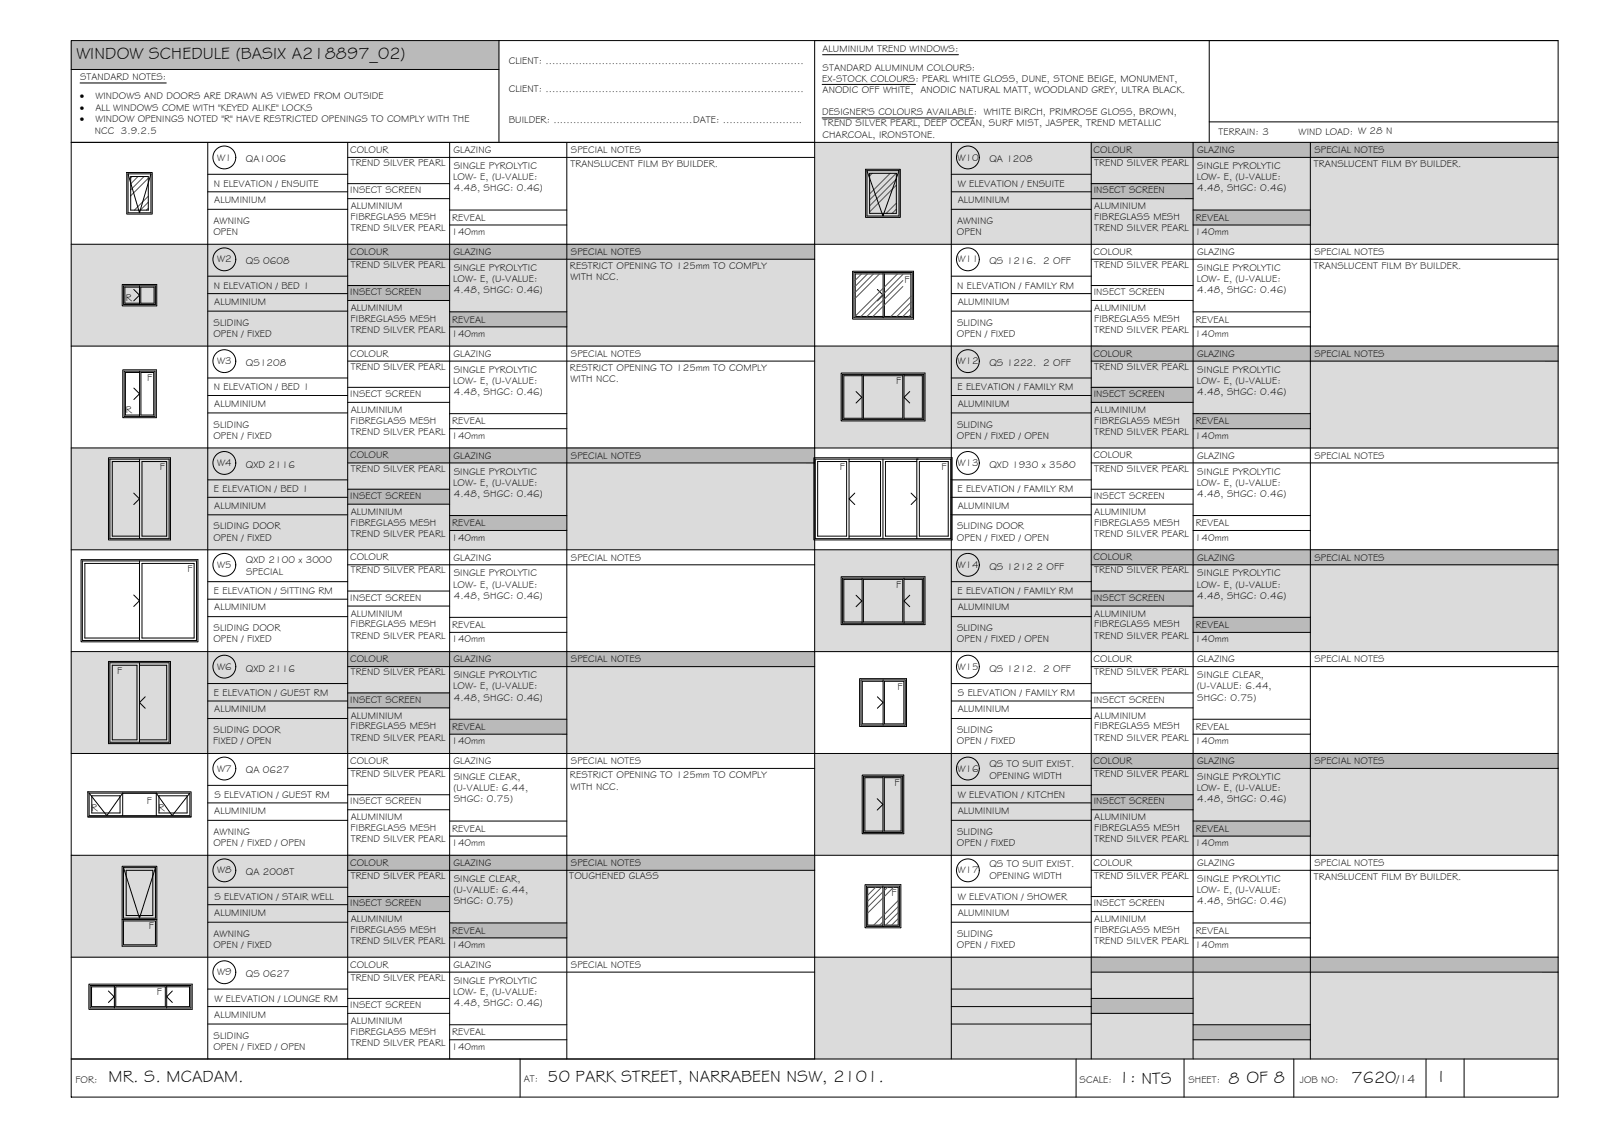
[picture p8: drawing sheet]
<svg xmlns="http://www.w3.org/2000/svg" width="420mm" height="297mm" viewBox="0 0 420 297" stroke-linecap="round" stroke-linejoin="round" font-family="sans-serif">
<!-- layer: WINDOW SCHEDULE HATCH -->
<g fill="#dbdbdb" stroke="#dbdbdb" stroke-width=".26">
<path d="M213.7 37.3l195 26.7v-26.7zM213.7 37.3l195 26.7h-195z"/>
<path d="M18.7 64l195 26.7v-26.7zM18.7 64l195 26.7h-195z"/>
<path d="M213.7 90.7l195 26.7v-26.7zM213.7 90.7l195 26.7h-195z"/>
<path d="M18.7 117.4l195 26.7v-26.7zM18.7 117.4l195 26.7h-195z"/>
<path d="M213.7 144.1l195 26.7v-26.7zM213.7 144.1l195 26.7h-195z"/>
<path d="M18.7 170.8l195 26.7v-26.7zM18.7 170.8l195 26.7h-195z"/>
<path d="M213.7 197.5l195 26.7v-26.7zM213.7 197.5l195 26.7h-195z"/>
<path d="M18.7 224.2l195 26.7v-26.7zM18.7 224.2l195 26.7h-195z"/>
<path d="M213.7 250.9l195 26.7v-26.7zM213.7 250.9l195 26.7h-195z"/>
</g>
<g fill="#bababa" stroke="#bababa" stroke-width=".26">
<path d="M18.7 10.6l112.2 7.6v-7.6zM18.7 10.6l112.2 7.6h-112.2z"/>
<path d="M286.2 37.3l122.5 4v-4zM286.2 37.3l122.5 4h-122.5z"/>
<path d="M286.2 48.1l26.7 4v-4zM286.2 48.1l26.7 4h-26.7z"/>
<path d="M312.9 55.1l30.8 3.9v-3.9zM312.9 55.1l30.8 3.9h-30.8z"/>
<path d="M91.2 64l122.5 4v-4zM91.2 64l122.5 4h-122.5z"/>
<path d="M91.2 74.9l26.7 3.9v-3.9zM91.2 74.9l26.7 3.9h-26.7z"/>
<path d="M117.9 81.8l30.8 3.9v-3.9zM117.9 81.8l30.8 3.9h-30.8z"/>
<path d="M286.2 90.7l122.5 4v-4zM286.2 90.7l122.5 4h-122.5z"/>
<path d="M286.2 101.6l26.7 3.9v-3.9zM286.2 101.6l26.7 3.9h-26.7z"/>
<path d="M312.9 108.5l30.8 3.9v-3.9zM312.9 108.5l30.8 3.9h-30.8z"/>
<path d="M91.2 117.4l122.5 4v-4zM91.2 117.4l122.5 4h-122.5z"/>
<path d="M91.2 128.3l26.7 3.9v-3.9zM91.2 128.3l26.7 3.9h-26.7z"/>
<path d="M117.9 135.2l30.8 3.9v-3.9zM117.9 135.2l30.8 3.9h-30.8z"/>
<path d="M286.2 144.1l122.5 4v-4zM286.2 144.1l122.5 4h-122.5z"/>
<path d="M286.2 155l26.7 3.9v-3.9zM286.2 155l26.7 3.9h-26.7z"/>
<path d="M312.9 161.9l30.8 3.9v-3.9zM312.9 161.9l30.8 3.9h-30.8z"/>
<path d="M91.2 170.8l122.5 4v-4zM91.2 170.8l122.5 4h-122.5z"/>
<path d="M91.2 181.6l26.7 4v-4zM91.2 181.6l26.7 4h-26.7z"/>
<path d="M117.9 188.6l30.8 3.9v-3.9zM117.9 188.6l30.8 3.9h-30.8z"/>
<path d="M286.2 197.5l122.5 4v-4zM286.2 197.5l122.5 4h-122.5z"/>
<path d="M286.2 208.4l26.7 3.9v-3.9zM286.2 208.4l26.7 3.9h-26.7z"/>
<path d="M312.9 215.3l30.8 3.9v-3.9zM312.9 215.3l30.8 3.9h-30.8z"/>
<path d="M91.2 224.2l122.5 4v-4zM91.2 224.2l122.5 4h-122.5z"/>
<path d="M91.2 235l26.7 4v-4zM91.2 235l26.7 4h-26.7z"/>
<path d="M117.9 242l30.8 3.9v-3.9zM117.9 242l30.8 3.9h-30.8z"/>
<path d="M286.2 250.9l122.5 4v-4zM286.2 250.9l122.5 4h-122.5z"/>
<path d="M286.2 261.8l26.7 3.9v-3.9zM286.2 261.8l26.7 3.9h-26.7z"/>
<path d="M312.9 268.7l30.8 3.9v-3.9zM312.9 268.7l30.8 3.9h-30.8z"/>
</g>
<!-- layer: BORDER -->
<g fill="none" stroke="#000" stroke-width=".26">
<path d="M18.7 10.6h390v277h-390zM18.7 18.2h112.2M130.9 10.6v26.7M317.1 10.6v26.7M408.7 10.6h-195v267M18.7 37.3h390M54.5 37.3v240.3M91.2 37.3v240.3M117.9 37.3v240.3M148.7 37.3v240.3M249.5 37.3v240.3M286.2 37.3v240.3"/>
<path d="M312.9 37.3v240.3M317.1 32h91.6M343.7 37.3v240.3M54.5 45.7h36.7M54.5 50.3h36.7M54.5 54.9h36.7M91.2 41.3h122.5M91.2 48.1h26.7M91.2 52.1h26.7M117.9 55.1h30.8M117.9 59h30.8M249.5 45.7h36.7"/>
<path d="M249.5 50.3h36.7M249.5 54.9h36.7M286.2 41.3h122.5M286.2 48.1h26.7M286.2 52.1h26.7M312.9 55.1h30.8M312.9 59h30.8M18.7 64h390M54.5 72.4h36.7M54.5 77h36.7M91.2 68h122.5M91.2 74.9h26.7"/>
<path d="M91.2 78.8h26.7M249.5 72.4h36.7M249.5 77h36.7M286.2 68h122.5M286.2 74.9h26.7M286.2 78.8h26.7M18.7 90.7h390M54.5 81.6h36.7M54.5 99.1h36.7M91.2 94.7h122.5M117.9 81.8h30.8M117.9 85.7h30.8"/>
<path d="M249.5 81.6h36.7M249.5 99.1h36.7M286.2 94.7h122.5M312.9 81.8h30.8M312.9 85.7h30.8M18.7 117.4h390M54.5 103.7h36.7M54.5 108.3h36.7M91.2 101.6h26.7M91.2 105.5h26.7M117.9 108.5h30.8M117.9 112.4h30.8"/>
<path d="M249.5 103.7h36.7M249.5 108.3h36.7M286.2 101.6h26.7M286.2 105.5h26.7M312.9 108.5h30.8M312.9 112.4h30.8M54.5 125.8h36.7M54.5 130.4h36.7M54.5 135h36.7M91.2 121.4h122.5M91.2 128.3h26.7M91.2 132.2h26.7"/>
<path d="M117.9 135.2h30.8M117.9 139.1h30.8M249.5 125.8h36.7M249.5 130.4h36.7M249.5 135h36.7M286.2 121.4h122.5M286.2 128.3h26.7M286.2 132.2h26.7M312.9 135.2h30.8M312.9 139.1h30.8M18.7 144.1h390M54.5 152.5h36.7"/>
<path d="M54.5 157.1h36.7M91.2 148.1h122.5M91.2 155h26.7M91.2 158.9h26.7M249.5 152.5h36.7M249.5 157.1h36.7M286.2 148.1h122.5M286.2 155h26.7M286.2 158.9h26.7M18.7 170.8h390M54.5 161.7h36.7M54.5 179.2h36.7"/>
<path d="M91.2 174.8h122.5M117.9 161.9h30.8M117.9 165.8h30.8M249.5 161.7h36.7M249.5 179.2h36.7M286.2 174.8h122.5M312.9 161.9h30.8M312.9 165.8h30.8M18.7 197.5h390M54.5 183.8h36.7M54.5 188.4h36.7M91.2 181.7h26.7"/>
<path d="M91.2 185.6h26.7M117.9 188.6h30.8M117.9 192.5h30.8M249.5 183.8h36.7M249.5 188.4h36.7M286.2 181.7h26.7M286.2 185.6h26.7M312.9 188.6h30.8M312.9 192.5h30.8M54.5 205.9h36.7M54.5 210.5h36.7M54.5 215.1h36.7"/>
<path d="M91.2 201.5h122.5M91.2 208.4h26.7M91.2 212.3h26.7M117.9 215.3h30.8M117.9 219.2h30.8M249.5 205.9h36.7M249.5 210.5h36.7M249.5 215.1h36.7M286.2 201.5h122.5M286.2 208.4h26.7M286.2 212.3h26.7M312.9 215.3h30.8"/>
<path d="M312.9 219.2h30.8M18.7 224.2h390M54.5 232.6h36.7M54.5 237.2h36.7M91.2 228.2h122.5M91.2 235h26.7M91.2 239h26.7M249.5 232.6h36.7M249.5 237.2h36.7M286.2 228.2h122.5M286.2 235h26.7M286.2 239h26.7"/>
<path d="M18.7 250.9h390M54.5 241.8h36.7M54.5 259.3h36.7M91.2 254.9h122.5M117.9 242h30.8M117.9 245.9h30.8M249.5 241.8h36.7M249.5 259.3h36.7M286.2 254.9h122.5M312.9 242h30.8M312.9 245.9h30.8M18.7 277.6h390"/>
<path d="M54.5 263.9h36.7M54.5 268.5h36.7M91.2 261.8h26.7M91.2 265.7h26.7M117.9 268.7h30.8M117.9 272.6h30.8M136.4 277.6v10M249.5 263.9h36.7M249.5 268.5h36.7M282.2 277.6v10M286.2 261.8h26.7M286.2 265.7h26.7"/>
<path d="M310.5 277.6v10M312.9 268.7h30.8M312.9 272.6h30.8M339.3 277.6v10M374 277.6v10M384 277.6v10"/>
</g>
<!-- layer: TEXT -->
<path d="M215.7 14.3h35.7M21 21.8h22.6M215.6 30.9h39.8M215.6 22.1h24.5" fill="none" stroke="#000" stroke-width=".26"/>
<!-- layer: HATCH -->
<g fill="none" stroke="#545454" stroke-width=".26">
<path d="M34.6 46.3l-.3 .3M36.2 46.3l-1.9 1.9M37.8 46.3l-3.5 3.5M38.9 51.4l-3.7 3.7M38.9 46.7l-4.6 4.6M38.9 53l-2.1 2.1M38.9 54.6l-.5 .5M228.8 45.4l-.7 .7M233.5 45.4l-5.4 5.4M235 45.4l-6.9 7M235.1 53.3l-2.7 2.6M235.1 47l-7 7"/>
<path d="M235.1 48.5l-7 7.1M235.1 54.8l-1.1 1.1M226 71.8l-1.8 1.8M227.5 71.8l-3.3 3.4M229.1 71.8l-4.9 5M230.7 71.8l-6.5 6.5M231.6 75.6l-7.4 7.4M231.6 77.2l-5.8 5.8M231.6 78.8l-4.2 4.2M235.4 71.8l-3.5 3.5M236.8 73.5l-4.9 4.9M236.8 75.1l-4.9 4.9"/>
<path d="M236.8 72l-4.9 4.8M239 77.6l-5.3 5.4M239 79.2l-3.8 3.8M231.6 80.3l-2.7 2.7M239 80.8l-2.2 2.2M239 82.3l-.6 .7M229.6 232.6l-2 2.1M231.2 232.6l-3.6 3.7M231.6 233.8l-4 4M231.6 235.4l-4 4M232.8 232.6l-.9 .9M234.3 232.6l-2.4 2.4"/>
<path d="M235.6 236.1l-3.7 3.7M235.6 237.7l-3.7 3.6M235.6 239.3l-3.3 3.2M231.6 240.1l-2.4 2.4M231.6 241.7l-.9 .8M235.6 240.8l-1.7 1.7"/>
</g>
<!-- layer: WINDOWS -->
<g fill="none" stroke="#000" stroke-width=".26">
<path d="M33.6 45.6l3 10.2 3-10.2M33.6 45.6h6M33.6 45.6v10.2h6v-10.2M34.3 46.3h4.6v8.8h-4.6zM227.4 44.7l4.2 11.9 4.2-11.9M227.4 44.7h8.4M227.4 44.7v11.9h8.4v-11.9M228.1 45.4h7v10.5h-7zM32.4 74.9h8.4v4.9h-8.4zM35.1 75.9l1.5 1.5-1.5 1.5M36.6 74.9v4.9M36.6 75.3h-3.8v4.2h3.8"/>
<path d="M36.9 75.3h3.5v4.2h-3.5zM224 71.5h15.3v11.8h-15.3zM230.1 75.9l1.5 1.5-1.5 1.5M231.6 71.5v11.8M231.6 71.8h-7.3v11.2h7.3M232 71.8h6.9v11.2h-6.9zM32.6 97.3h8v11.9h-8zM36.6 97.3v11.9M36.6 97.7h-3.7v11.1h3.7M37 97.7h3.3v11.1h-3.3zM220.9 98.2h21.4v11.8h-21.4zM226.1 98.5h-4.8v11.2h4.8"/>
<path d="M226.1 98.2v11.8M226.4 98.5h10.4v11.2h-10.4zM237.1 98.5h4.8v11.2h-4.8M237.1 98.2v11.8M35.1 101.7l1.5 1.5-1.5 1.5M224.5 102.7l1.5 1.5-1.5 1.5M238.6 102.7l-1.5 1.5 1.5 1.5M28.8 120.4h15.6v20.8h-15.6zM35.1 129.3l1.5 1.5-1.5 1.5M36.6 121h-7.2v19.6h7.2M36.6 120.4v20.8M37.2 121h6.5v19.6h-6.5z"/>
<path d="M213.8 120.4h35.6v20.8h-35.6zM214.4 121h7.6v19.6h-7.6zM222.7 121h8.2v19.6h-8.2M222.7 120.4v20.8M224.2 129.3l-1.5 1.5 1.5 1.5M231.6 120.4v20.8M239 129.3l1.5 1.5-1.5 1.5M240.5 121h-8.3v19.6h8.3M240.5 120.4v20.8M241.1 121h7.6v19.6h-7.6zM21.6 147.1h29.9v20.8h-29.9zM35.1 156l1.5 1.5-1.5 1.5"/>
<path d="M36.6 147.1v20.8M36.6 147.7h-14.3v19.6h14.3M37.2 147.7h13.7v19.6h-13.7zM220.9 151.6h21.4v11.8h-21.4zM224.5 156.1l1.5 1.5-1.5 1.5M226.1 151.9h-4.8v11.2h4.8M226.1 151.6v11.8M226.4 151.9h10.4v11.2h-10.4zM237.1 151.9h4.8v11.2h-4.8M237.1 151.6v11.8M238.6 156.1l-1.5 1.5 1.5 1.5M28.8 173.8h15.6v20.8h-15.6z"/>
<path d="M29.4 174.4h6.5v19.6h-6.5zM36.6 174.4h7.1v19.6h-7.1M36.6 173.8v20.8M225.8 178.3h11.6v11.8h-11.6zM231.6 178.3v11.8M231.6 178.6h-5.4v11.2h5.4M232 178.6h5.1v11.2h-5.1zM38.1 182.7l-1.5 1.5 1.5 1.5M230.1 182.7l1.5 1.5-1.5 1.5M23.4 207.9l4.6 5.9 4.2-5.9M23.4 207.9h26.4l-4.6 5.9-4.2-5.9M23.4 207.9v5.9h26.4v-5.9"/>
<path d="M24.1 208.6h7.4v4.5h-7.4zM32.2 207.9h8.8M32.2 207.9v5.9M41 207.9v5.9M41.7 208.6h7.4v4.5h-7.4zM226.5 203.5h10.2v14.7h-10.2zM230.1 209.4l1.5 1.5-1.5 1.5M231.6 203.9h-4.8v14h4.8M231.6 203.5v14.7M231.9 203.9h4.4v14h-4.4zM32.4 227.5l4.2 13.2 4.2-13.2M32.4 227.5h8.4"/>
<path d="M32.4 227.5v13.2h8.4v-13.2M33.1 228.2h7v11.8h-7zM227.2 232.3h8.7v10.6h-8.7zM231.6 232.3v10.6M231.6 232.6h-4v9.9h4M231.9 232.6h3.7v9.9h-3.7zM23.7 258.4h26.4v5.9h-26.4zM28.4 259.8l1.5 1.5-1.5 1.5M30 258.7h-6v5.2h6M30 258.4v5.9M30.4 258.7h13v5.2h-13zM32.4 241.4h8.4v6.3h-8.4z"/>
<path d="M43.7 258.4v5.9M43.7 258.7h6v5.2h-6M45.2 259.8l-1.5 1.5 1.5 1.5"/>
<circle cx="58.8" cy="41.3" r="3"/>
<circle cx="253.8" cy="41.3" r="3"/>
<circle cx="58.8" cy="68" r="3"/>
<circle cx="253.8" cy="68" r="3"/>
<circle cx="58.8" cy="94.7" r="3"/>
<circle cx="253.8" cy="94.7" r="3"/>
<circle cx="58.8" cy="121.4" r="3"/>
<circle cx="253.8" cy="121.4" r="3"/>
<circle cx="58.8" cy="148.1" r="3"/>
<circle cx="253.8" cy="148.1" r="3"/>
<circle cx="58.8" cy="174.8" r="3"/>
<circle cx="253.8" cy="174.8" r="3"/>
<circle cx="58.8" cy="201.5" r="3"/>
<circle cx="253.8" cy="201.5" r="3"/>
<circle cx="58.8" cy="228.2" r="3"/>
<circle cx="253.8" cy="228.2" r="3"/>
<circle cx="58.8" cy="254.9" r="3"/>
</g>
<!-- layer: NEWWORK -->
<g fill="none" stroke="#000" stroke-width=".26">
<path d="M33.2 45.2h6.7v10.9h-6.7zM227 44.4h9.1v12.6h-9.1zM32.1 74.6h9v5.6h-9zM223.6 71.1h16v12.6h-16zM32.2 97h8.8v12.5h-8.8zM220.6 97.8h22v12.6h-22zM28.5 120h16.2v21.6h-16.2zM213.5 120h36.2v21.6h-36.2zM240.5 120.4h.3M21.3 146.7h30.6v21.6h-30.6zM220.6 151.2h22v12.6h-22zM28.5 173.4h16.2v21.6h-16.2z"/>
<path d="M225.5 177.9h12.3v12.6h-12.3zM23 207.6h27.1v6.6h-27.1zM23 214.2h27.1M226.1 203.2h10.9v15.4h-10.9zM32 227.1h9.1v21h-9.1zM226.9 231.9h9.4v11.3h-9.4zM23.3 258h27.1v6.6h-27.1zM32 241.1h9.1"/>
</g>
<g font-size="4.5">
<text x="20" y="15.6">WINDOW SCHEDULE (BASIX A218897_02)</text>
<text x="28.5" y="283.7">MR. S. MCADAM.</text>
<text x="143.6" y="283.7">50 PARK STREET, NARRABEEN NSW, 2101.</text>
<text x="293.4" y="284">1: NTS</text>
<text x="322.2" y="284.2">8 OF 8</text>
<text x="354.5" y="283.9">7620</text>
<text x="377.4" y="283.8">I</text>
</g>
<text font-size="3.2" x="366.3" y="283.9">/14</text>
<g font-size="2.6">
<text x="133.4" y="16.9">CLIENT: ..............................................................................</text>
<text x="215.7" y="13.6">ALUMINIUM TREND WINDOWS:</text>
<text x="21" y="21.1">STANDARD NOTES:</text>
<text x="215.6" y="21.4">EX-STOCK COLOURS: PEARL WHITE GLOSS, DUNE, STONE BEIGE, MONUMENT,</text>
<text x="215.7" y="18.5">STANDARD ALUMINUM COLOURS:</text>
<text x="21" y="26.1">·</text>
<text x="21" y="29.1">·</text>
<text x="25" y="29.1">ALL WINDOWS COME WITH &quot;KEYED ALIKE&quot; LOCKS</text>
<text x="25" y="26.1">WINDOWS AND DOORS ARE DRAWN AS VIEWED FROM OUTSIDE</text>
<text x="133.4" y="24">CLIENT: ..............................................................................</text>
<text x="215.7" y="24.4">ANODIC OFF WHITE, ANODIC NATURAL MATT, WOODLAND GREY, ULTRA BLACK.</text>
<text x="21" y="32.1">·</text>
<text x="24.9" y="35.1">NCC 3.9.2.5</text>
<text x="25" y="32.1">WINDOW OPENINGS NOTED &quot;R&quot; HAVE RESTRICTED OPENINGS TO COMPLY WITH THE</text>
<text x="133.4" y="32.3">BUILDER: ..........................................DATE: ........................</text>
<text x="215.6" y="30.2">DESIGNER'S COLOURS AVAILABLE: WHITE BIRCH, PRIMROSE GLOSS, BROWN,</text>
<text x="215.8" y="33.2">TREND SILVER PEARL, DEEP OCEAN, SURF MIST, JASPER, TREND METALLIC</text>
<text x="319.6" y="35.4">TERRAIN: 3</text>
<text x="340.6" y="35.4">WIND LOAD: W 28 N</text>
<text x="91.8" y="40.1">COLOUR</text>
<text x="119" y="40.1">GLAZING</text>
<text x="149.7" y="40.1">SPECIAL NOTES</text>
<text x="215.7" y="36.1">CHARCOAL, IRONSTONE.</text>
<text x="286.8" y="40.1">COLOUR</text>
<text x="314" y="40.1">GLAZING</text>
<text x="344.7" y="40.1">SPECIAL NOTES</text>
<text x="57" y="42.1">W1</text>
<text x="64.5" y="42.6">QA1006</text>
<text x="92" y="43.5">TREND SILVER PEARL</text>
<text x="118.9" y="47.2">LOW- E, (U-VALUE:</text>
<text x="119" y="44.3">SINGLE PYROLYTIC</text>
<text x="149.6" y="43.9">TRANSLUCENT FILM BY BUILDER.</text>
<text x="251.1" y="42.1">W10</text>
<text x="259.5" y="42.6">QA 1208</text>
<text x="287" y="43.5">TREND SILVER PEARL</text>
<text x="313.9" y="47.2">LOW- E, (U-VALUE:</text>
<text x="314" y="44.3">SINGLE PYROLYTIC</text>
<text x="344.6" y="43.9">TRANSLUCENT FILM BY BUILDER.</text>
<text x="56.1" y="49">N ELEVATION / ENSUITE</text>
<text x="56.2" y="53.2">ALUMINIUM</text>
<text x="91.8" y="50.7">INSECT SCREEN</text>
<text x="119" y="50.2">4.48, SHGC: 0.46)</text>
<text x="251.2" y="53.2">ALUMINIUM</text>
<text x="251.2" y="49">W ELEVATION / ENSUITE</text>
<text x="286.9" y="50.7">INSECT SCREEN</text>
<text x="314" y="50.2">4.48, SHGC: 0.46)</text>
<text x="56" y="58.8">AWNING</text>
<text x="92" y="57.7">FIBREGLASS MESH</text>
<text x="92" y="54.9">ALUMINIUM</text>
<text x="118.6" y="57.9">REVEAL</text>
<text x="251" y="58.8">AWNING</text>
<text x="287" y="57.7">FIBREGLASS MESH</text>
<text x="287" y="54.9">ALUMINIUM</text>
<text x="313.6" y="57.9">REVEAL</text>
<text x="56" y="61.7">OPEN</text>
<text x="92" y="60.7">TREND SILVER PEARL</text>
<text x="118.4" y="61.7">140mm</text>
<text x="251" y="61.7">OPEN</text>
<text x="287" y="60.7">TREND SILVER PEARL</text>
<text x="313.4" y="61.7">140mm</text>
<text x="57" y="68.8">W2</text>
<text x="64.5" y="69.3">QS 0608</text>
<text x="91.8" y="66.8">COLOUR</text>
<text x="92" y="70.2">TREND SILVER PEARL</text>
<text x="119" y="66.9">GLAZING</text>
<text x="119" y="71">SINGLE PYROLYTIC</text>
<text x="149.5" y="70.6">RESTRICT OPENING TO 125mm TO COMPLY</text>
<text x="149.7" y="66.9">SPECIAL NOTES</text>
<text x="251.1" y="68.8">W11</text>
<text x="259.5" y="69.3">QS 1216. 2 OFF</text>
<text x="286.8" y="66.8">COLOUR</text>
<text x="287" y="70.2">TREND SILVER PEARL</text>
<text x="314" y="66.9">GLAZING</text>
<text x="314" y="71">SINGLE PYROLYTIC</text>
<text x="344.6" y="70.6">TRANSLUCENT FILM BY BUILDER.</text>
<text x="344.7" y="66.9">SPECIAL NOTES</text>
<text x="56.1" y="75.7">N ELEVATION / BED 1</text>
<text x="91.8" y="77.4">INSECT SCREEN</text>
<text x="118.9" y="73.9">LOW- E, (U-VALUE:</text>
<text x="119" y="76.9">4.48, SHGC: 0.46)</text>
<text x="149.6" y="73.5">WITH NCC.</text>
<text x="237.2" y="74.1">F</text>
<text x="251.1" y="75.7">N ELEVATION / FAMILY RM</text>
<text x="286.9" y="77.4">INSECT SCREEN</text>
<text x="313.9" y="73.9">LOW- E, (U-VALUE:</text>
<text x="314" y="76.9">4.48, SHGC: 0.46)</text>
<text x="33" y="78.9">R</text>
<text x="56.2" y="79.9">ALUMINIUM</text>
<text x="92" y="81.6">ALUMINIUM</text>
<text x="251.2" y="79.9">ALUMINIUM</text>
<text x="287" y="81.6">ALUMINIUM</text>
<text x="56" y="88.3">OPEN / FIXED</text>
<text x="56" y="85.4">SLIDING</text>
<text x="92" y="84.4">FIBREGLASS MESH</text>
<text x="92" y="87.4">TREND SILVER PEARL</text>
<text x="118.4" y="88.3">140mm</text>
<text x="118.6" y="84.6">REVEAL</text>
<text x="251" y="88.3">OPEN / FIXED</text>
<text x="251" y="85.4">SLIDING</text>
<text x="287" y="84.4">FIBREGLASS MESH</text>
<text x="287" y="87.4">TREND SILVER PEARL</text>
<text x="313.4" y="88.3">140mm</text>
<text x="313.6" y="84.6">REVEAL</text>
<text x="57" y="95.5">W3</text>
<text x="64.5" y="96">QS1208</text>
<text x="91.8" y="93.5">COLOUR</text>
<text x="119" y="93.5">GLAZING</text>
<text x="149.7" y="93.5">SPECIAL NOTES</text>
<text x="251.1" y="95.5">W12</text>
<text x="259.5" y="96">QS 1222. 2 OFF</text>
<text x="286.8" y="93.5">COLOUR</text>
<text x="314" y="93.5">GLAZING</text>
<text x="344.7" y="93.5">SPECIAL NOTES</text>
<text x="38.6" y="99.9">F</text>
<text x="92" y="96.9">TREND SILVER PEARL</text>
<text x="118.9" y="100.6">LOW- E, (U-VALUE:</text>
<text x="119" y="97.7">SINGLE PYROLYTIC</text>
<text x="149.5" y="97.3">RESTRICT OPENING TO 125mm TO COMPLY</text>
<text x="149.6" y="100.2">WITH NCC.</text>
<text x="235" y="100.7">F</text>
<text x="287" y="96.9">TREND SILVER PEARL</text>
<text x="313.9" y="100.6">LOW- E, (U-VALUE:</text>
<text x="314" y="97.7">SINGLE PYROLYTIC</text>
<text x="56.1" y="102.4">N ELEVATION / BED 1</text>
<text x="56.2" y="106.7">ALUMINIUM</text>
<text x="91.8" y="104.1">INSECT SCREEN</text>
<text x="119" y="103.6">4.48, SHGC: 0.46)</text>
<text x="251.1" y="102.4">E ELEVATION / FAMILY RM</text>
<text x="251.2" y="106.7">ALUMINIUM</text>
<text x="286.9" y="104.1">INSECT SCREEN</text>
<text x="314" y="103.6">4.48, SHGC: 0.46)</text>
<text x="33" y="108.3">R</text>
<text x="56" y="112.1">SLIDING</text>
<text x="92" y="111.1">FIBREGLASS MESH</text>
<text x="92" y="108.3">ALUMINIUM</text>
<text x="118.6" y="111.3">REVEAL</text>
<text x="251" y="112.1">SLIDING</text>
<text x="287" y="111.1">FIBREGLASS MESH</text>
<text x="287" y="108.3">ALUMINIUM</text>
<text x="313.6" y="111.3">REVEAL</text>
<text x="56" y="115">OPEN / FIXED</text>
<text x="92" y="114.1">TREND SILVER PEARL</text>
<text x="118.4" y="115">140mm</text>
<text x="251" y="115">OPEN / FIXED / OPEN</text>
<text x="287" y="114.1">TREND SILVER PEARL</text>
<text x="313.4" y="115">140mm</text>
<text x="41.9" y="123.2">F</text>
<text x="57" y="122.2">W4</text>
<text x="64.5" y="122.7">QXD 2116</text>
<text x="91.8" y="120.2">COLOUR</text>
<text x="92" y="123.6">TREND SILVER PEARL</text>
<text x="119" y="120.3">GLAZING</text>
<text x="119" y="124.4">SINGLE PYROLYTIC</text>
<text x="149.7" y="120.3">SPECIAL NOTES</text>
<text x="220.3" y="123.2">F</text>
<text x="246.9" y="123.2">F</text>
<text x="251.1" y="122.2">W13</text>
<text x="259.5" y="122.7">QXD 1930 x 3580</text>
<text x="286.8" y="120.2">COLOUR</text>
<text x="287" y="123.6">TREND SILVER PEARL</text>
<text x="314" y="120.3">GLAZING</text>
<text x="314" y="124.4">SINGLE PYROLYTIC</text>
<text x="344.7" y="120.3">SPECIAL NOTES</text>
<text x="56.1" y="129.1">E ELEVATION / BED 1</text>
<text x="91.8" y="130.8">INSECT SCREEN</text>
<text x="118.9" y="127.4">LOW- E, (U-VALUE:</text>
<text x="119" y="130.3">4.48, SHGC: 0.46)</text>
<text x="251.1" y="129.1">E ELEVATION / FAMILY RM</text>
<text x="286.9" y="130.8">INSECT SCREEN</text>
<text x="313.9" y="127.4">LOW- E, (U-VALUE:</text>
<text x="314" y="130.3">4.48, SHGC: 0.46)</text>
<text x="56.2" y="133.3">ALUMINIUM</text>
<text x="92" y="137.8">FIBREGLASS MESH</text>
<text x="92" y="135">ALUMINIUM</text>
<text x="118.6" y="138">REVEAL</text>
<text x="251.2" y="133.3">ALUMINIUM</text>
<text x="287" y="137.8">FIBREGLASS MESH</text>
<text x="287" y="135">ALUMINIUM</text>
<text x="313.6" y="138">REVEAL</text>
<text x="56" y="141.7">OPEN / FIXED</text>
<text x="56" y="138.8">SLIDING DOOR</text>
<text x="92" y="140.8">TREND SILVER PEARL</text>
<text x="118.4" y="141.7">140mm</text>
<text x="251" y="141.7">OPEN / FIXED / OPEN</text>
<text x="251" y="138.8">SLIDING DOOR</text>
<text x="287" y="140.8">TREND SILVER PEARL</text>
<text x="313.4" y="141.7">140mm</text>
<text x="49.2" y="149.9">F</text>
<text x="57" y="148.9">W5</text>
<text x="64.5" y="147.7">QXD 2100 x 3000</text>
<text x="91.8" y="146.9">COLOUR</text>
<text x="119" y="147">GLAZING</text>
<text x="149.7" y="147">SPECIAL NOTES</text>
<text x="251.1" y="148.9">W14</text>
<text x="259.5" y="149.4">QS 1212 2 OFF</text>
<text x="286.8" y="146.9">COLOUR</text>
<text x="314" y="147">GLAZING</text>
<text x="344.7" y="147">SPECIAL NOTES</text>
<text x="56.1" y="155.8">E ELEVATION / SITTING RM</text>
<text x="64.5" y="150.6">SPECIAL</text>
<text x="92" y="150.3">TREND SILVER PEARL</text>
<text x="118.9" y="154">LOW- E, (U-VALUE:</text>
<text x="119" y="151.1">SINGLE PYROLYTIC</text>
<text x="235" y="154.1">F</text>
<text x="251.1" y="155.8">E ELEVATION / FAMILY RM</text>
<text x="287" y="150.3">TREND SILVER PEARL</text>
<text x="313.9" y="154">LOW- E, (U-VALUE:</text>
<text x="314" y="151.1">SINGLE PYROLYTIC</text>
<text x="56.2" y="160">ALUMINIUM</text>
<text x="91.8" y="157.5">INSECT SCREEN</text>
<text x="92" y="161.7">ALUMINIUM</text>
<text x="119" y="157">4.48, SHGC: 0.46)</text>
<text x="251.2" y="160">ALUMINIUM</text>
<text x="286.9" y="157.5">INSECT SCREEN</text>
<text x="287" y="161.7">ALUMINIUM</text>
<text x="314" y="157">4.48, SHGC: 0.46)</text>
<text x="56" y="165.5">SLIDING DOOR</text>
<text x="92" y="164.5">FIBREGLASS MESH</text>
<text x="92" y="167.5">TREND SILVER PEARL</text>
<text x="118.6" y="164.7">REVEAL</text>
<text x="251" y="165.5">SLIDING</text>
<text x="287" y="164.5">FIBREGLASS MESH</text>
<text x="287" y="167.5">TREND SILVER PEARL</text>
<text x="313.6" y="164.7">REVEAL</text>
<text x="56" y="168.4">OPEN / FIXED</text>
<text x="91.8" y="173.6">COLOUR</text>
<text x="118.4" y="168.4">140mm</text>
<text x="119" y="173.6">GLAZING</text>
<text x="149.7" y="173.7">SPECIAL NOTES</text>
<text x="251" y="168.4">OPEN / FIXED / OPEN</text>
<text x="286.8" y="173.6">COLOUR</text>
<text x="313.4" y="168.4">140mm</text>
<text x="314" y="173.6">GLAZING</text>
<text x="344.7" y="173.7">SPECIAL NOTES</text>
<text x="30.7" y="176.6">F</text>
<text x="57" y="175.6">W6</text>
<text x="64.5" y="176.1">QXD 2116</text>
<text x="92" y="177">TREND SILVER PEARL</text>
<text x="119" y="177.8">SINGLE PYROLYTIC</text>
<text x="251.1" y="175.6">W15</text>
<text x="259.5" y="176.1">QS 1212. 2 OFF</text>
<text x="287" y="177">TREND SILVER PEARL</text>
<text x="314" y="177.8">SINGLE CLEAR,</text>
<text x="56.1" y="182.5">E ELEVATION / GUEST RM</text>
<text x="91.8" y="184.2">INSECT SCREEN</text>
<text x="118.9" y="180.7">LOW- E, (U-VALUE:</text>
<text x="119" y="183.7">4.48, SHGC: 0.46)</text>
<text x="235.4" y="180.8">F</text>
<text x="251.2" y="182.5">S ELEVATION / FAMILY RM</text>
<text x="286.9" y="184.2">INSECT SCREEN</text>
<text x="313.9" y="180.7">(U-VALUE: 6.44,</text>
<text x="314" y="183.7">SHGC: 0.75)</text>
<text x="56.2" y="186.7">ALUMINIUM</text>
<text x="92" y="191.2">FIBREGLASS MESH</text>
<text x="92" y="188.4">ALUMINIUM</text>
<text x="118.6" y="191.4">REVEAL</text>
<text x="251.2" y="186.7">ALUMINIUM</text>
<text x="287" y="191.2">FIBREGLASS MESH</text>
<text x="287" y="188.4">ALUMINIUM</text>
<text x="313.6" y="191.4">REVEAL</text>
<text x="55.9" y="195.1">FIXED / OPEN</text>
<text x="56" y="192.2">SLIDING DOOR</text>
<text x="92" y="194.2">TREND SILVER PEARL</text>
<text x="118.4" y="195.1">140mm</text>
<text x="251" y="195.1">OPEN / FIXED</text>
<text x="251" y="192.2">SLIDING</text>
<text x="287" y="194.2">TREND SILVER PEARL</text>
<text x="313.4" y="195.1">140mm</text>
<text x="57" y="202.3">W7</text>
<text x="64.5" y="202.7">QA 0627</text>
<text x="91.8" y="200.3">COLOUR</text>
<text x="92" y="203.7">TREND SILVER PEARL</text>
<text x="119" y="200.4">GLAZING</text>
<text x="149.7" y="200.4">SPECIAL NOTES</text>
<text x="251.1" y="202.3">W16</text>
<text x="259.5" y="201.2">QS TO SUIT EXIST.</text>
<text x="286.8" y="200.3">COLOUR</text>
<text x="287" y="203.7">TREND SILVER PEARL</text>
<text x="314" y="200.4">GLAZING</text>
<text x="344.7" y="200.4">SPECIAL NOTES</text>
<text x="56.2" y="209.2">S ELEVATION / GUEST RM</text>
<text x="118.9" y="207.4">(U-VALUE: 6.44,</text>
<text x="119" y="204.5">SINGLE CLEAR,</text>
<text x="149.5" y="204.1">RESTRICT OPENING TO 125mm TO COMPLY</text>
<text x="149.6" y="207">WITH NCC.</text>
<text x="234.6" y="206.1">F</text>
<text x="251.2" y="209.2">W ELEVATION / KITCHEN</text>
<text x="259.5" y="204.1">OPENING WIDTH</text>
<text x="313.9" y="207.4">LOW- E, (U-VALUE:</text>
<text x="314" y="204.5">SINGLE PYROLYTIC</text>
<text x="24" y="212.6">R</text>
<text x="38.5" y="210.9">F</text>
<text x="41.6" y="212.6">R</text>
<text x="56.2" y="213.4">ALUMINIUM</text>
<text x="91.8" y="210.9">INSECT SCREEN</text>
<text x="92" y="215.1">ALUMINIUM</text>
<text x="119" y="210.4">SHGC: 0.75)</text>
<text x="251.2" y="213.4">ALUMINIUM</text>
<text x="286.9" y="210.9">INSECT SCREEN</text>
<text x="287" y="215.1">ALUMINIUM</text>
<text x="314" y="210.4">4.48, SHGC: 0.46)</text>
<text x="56" y="221.8">OPEN / FIXED / OPEN</text>
<text x="56" y="218.9">AWNING</text>
<text x="92" y="217.9">FIBREGLASS MESH</text>
<text x="92" y="220.9">TREND SILVER PEARL</text>
<text x="118.4" y="221.8">140mm</text>
<text x="118.6" y="218.1">REVEAL</text>
<text x="251" y="221.8">OPEN / FIXED</text>
<text x="251" y="218.9">SLIDING</text>
<text x="287" y="217.9">FIBREGLASS MESH</text>
<text x="287" y="220.9">TREND SILVER PEARL</text>
<text x="313.4" y="221.8">140mm</text>
<text x="313.6" y="218.1">REVEAL</text>
<text x="91.8" y="227">COLOUR</text>
<text x="119" y="227">GLAZING</text>
<text x="149.7" y="227.1">SPECIAL NOTES</text>
<text x="259.5" y="227.4">QS TO SUIT EXIST.</text>
<text x="286.8" y="227">COLOUR</text>
<text x="314" y="227">GLAZING</text>
<text x="344.7" y="227.1">SPECIAL NOTES</text>
<text x="57" y="229">W8</text>
<text x="64.5" y="229.5">QA 2008T</text>
<text x="92" y="230.4">TREND SILVER PEARL</text>
<text x="119" y="231.2">SINGLE CLEAR,</text>
<text x="149.3" y="230.5">TOUGHENED GLASS</text>
<text x="251.1" y="229">W17</text>
<text x="259.5" y="230.3">OPENING WIDTH</text>
<text x="287" y="230.4">TREND SILVER PEARL</text>
<text x="314" y="231.2">SINGLE PYROLYTIC</text>
<text x="344.6" y="230.8">TRANSLUCENT FILM BY BUILDER.</text>
<text x="56.2" y="235.9">S ELEVATION / STAIR WELL</text>
<text x="91.8" y="237.6">INSECT SCREEN</text>
<text x="118.9" y="234.1">(U-VALUE: 6.44,</text>
<text x="119" y="237.1">SHGC: 0.75)</text>
<text x="233.8" y="234.9">F</text>
<text x="251.2" y="235.9">W ELEVATION / SHOWER</text>
<text x="286.9" y="237.6">INSECT SCREEN</text>
<text x="313.9" y="234.1">LOW- E, (U-VALUE:</text>
<text x="314" y="237.1">4.48, SHGC: 0.46)</text>
<text x="39" y="243.6">F</text>
<text x="56" y="245.6">AWNING</text>
<text x="56.2" y="240.1">ALUMINIUM</text>
<text x="92" y="244.6">FIBREGLASS MESH</text>
<text x="92" y="241.8">ALUMINIUM</text>
<text x="118.6" y="244.8">REVEAL</text>
<text x="251" y="245.6">SLIDING</text>
<text x="251.2" y="240.1">ALUMINIUM</text>
<text x="287" y="244.6">FIBREGLASS MESH</text>
<text x="287" y="241.8">ALUMINIUM</text>
<text x="313.6" y="244.8">REVEAL</text>
<text x="56" y="248.5">OPEN / FIXED</text>
<text x="92" y="247.6">TREND SILVER PEARL</text>
<text x="118.4" y="248.6">140mm</text>
<text x="251" y="248.5">OPEN / FIXED</text>
<text x="287" y="247.6">TREND SILVER PEARL</text>
<text x="313.4" y="248.6">140mm</text>
<text x="57" y="255.7">W9</text>
<text x="64.5" y="256.2">QS 0627</text>
<text x="91.8" y="253.7">COLOUR</text>
<text x="92" y="257.1">TREND SILVER PEARL</text>
<text x="119" y="253.8">GLAZING</text>
<text x="119" y="257.9">SINGLE PYROLYTIC</text>
<text x="149.7" y="253.8">SPECIAL NOTES</text>
<text x="41.2" y="260.9">F</text>
<text x="56.2" y="262.6">W ELEVATION / LOUNGE RM</text>
<text x="118.9" y="260.9">LOW- E, (U-VALUE:</text>
<text x="119" y="263.8">4.48, SHGC: 0.46)</text>
<text x="56.2" y="266.8">ALUMINIUM</text>
<text x="91.8" y="264.3">INSECT SCREEN</text>
<text x="92" y="268.5">ALUMINIUM</text>
<text x="56" y="275.2">OPEN / FIXED / OPEN</text>
<text x="56" y="272.3">SLIDING</text>
<text x="92" y="271.3">FIBREGLASS MESH</text>
<text x="92" y="274.3">TREND SILVER PEARL</text>
<text x="118.4" y="275.2">140mm</text>
<text x="118.6" y="271.5">REVEAL</text>
<text x="19.8" y="283.8">FOR:</text>
<text x="137.4" y="283.7">AT:</text>
<text x="283.1" y="284">SCALE:</text>
<text x="311.7" y="284">SHEET:</text>
<text x="340.9" y="284">JOB NO:</text>
</g>
</svg>
